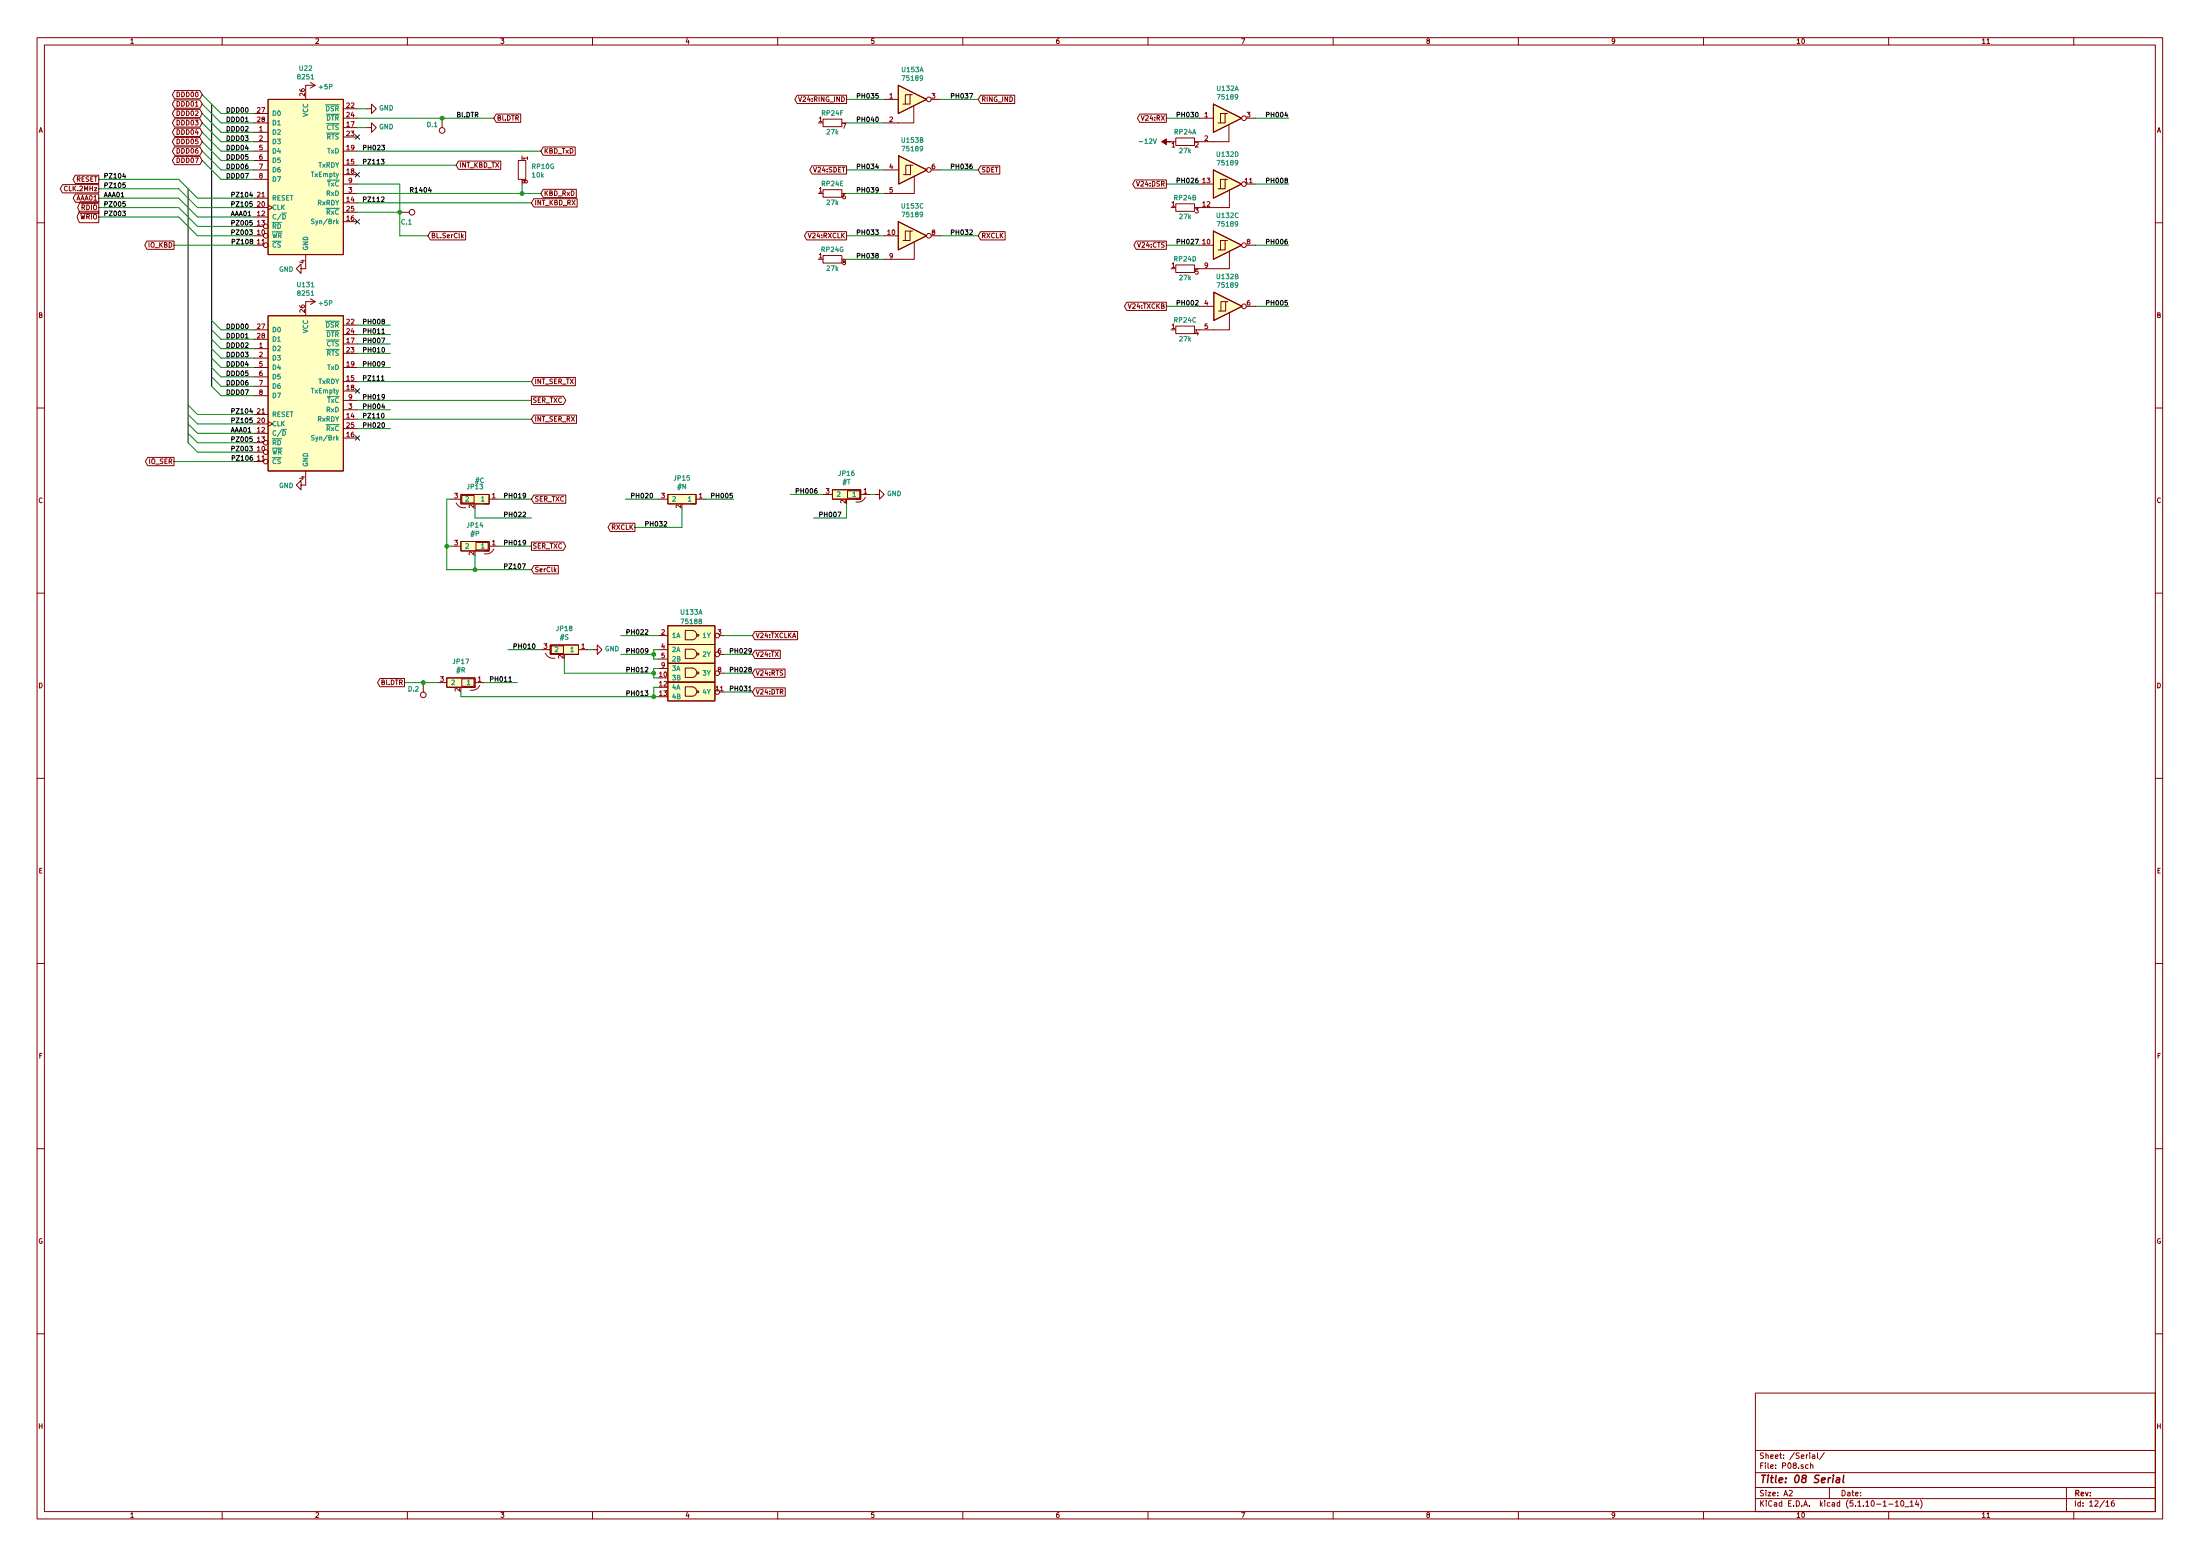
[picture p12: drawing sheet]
<svg xmlns="http://www.w3.org/2000/svg" width="594mm" height="420mm" viewBox="0 0 594 420" stroke-linecap="round" stroke-linejoin="round" font-family="sans-serif">
<g fill="none" stroke="#840000" stroke-width=".27">
<path d="M10 10.2h574v400h-574zM12 12.2h570v396h-570zM60 10.2v2M110 10.2v2M160 10.2v2M210 10.2v2M260 10.2v2M310 10.2v2M360 10.2v2M410 10.2v2M460 10.2v2M510 10.2v2"/>
<path d="M536.5 11.8h.8M560 10.2v2M47.2 39.7h6.8l.6 1.1-.6 1.1h-6.8l-.7-1.1zM47.2 37.2h6.8l.6 1.1-.6 1.1h-6.8l-.7-1.1zM47.2 34.6h6.8l.6 1.1-.6 1.1h-6.8l-.7-1.1zM47.2 32.1h6.8l.6 1.1-.6 1.1h-6.8l-.7-1.1zM47.2 29.5h6.8l.6 1.1-.6 1.2h-6.8l-.7-1.2zM47.2 27h6.8l.6 1.1-.6 1.1h-6.8l-.7-1.1zM47.2 24.5h6.8l.6 1.1-.6 1.1h-6.8l-.7-1.1zM68.6 35.7h3.8M68.6 38.3h3.8M68.6 30.6h3.8"/>
<path d="M68.6 33.2h3.8M72.4 26.8h20.3v41.9h-20.3zM83.8 22.3l1.3 .7M85.1 23h-2.6v3.8M85.1 23l-1.3 .8M92.7 34.5h3.8M92.7 29.4h3.8M92.7 37h3.8M92.7 31.9h3.8M99.1 34.5h1.2v-1.3l1.3 1.3-1.3 1.2v-1.2M99.1 29.4h1.2v-1.3l1.3 1.3-1.3 1.2v-1.2M119.4 31.9v2.6"/>
<path d="M134 30.8h6.6v2.2h-6.6l-.7-1.1zM146.7 39.7h8.6v2.2h-8.6l-.7-1.1zM215.3 25.7h13.3v2.3h-13.3l-.7-1.2zM222.2 32.2h5.1v2h-5.1zM238.8 33.2h3.8M238.8 26.8h3.8M242.6 23l7.6 3.8-7.6 3.8zM245.7 25.6h-1.2v2.5M246.4 25.6h-.7v2.5h-1.9M246.8 28.5v4.7h-4.4M251.5 26.8h2.5M264.8 25.7h9.2v2.3h-9.2l-.6-1.2z"/>
<path d="M307.8 30.8h7.2v2.2h-7.2l-.7-1.1zM317.5 37.3h5.1v2h-5.1zM323.8 38.3h3.9M323.8 31.9h3.9M327.7 28.1l7.6 3.8-7.6 3.8zM330.8 30.6h-1.2v2.6M331.5 30.6h-.7v2.6h-1.9M331.9 33.6v4.7h-4.4M336.5 31.9h2.6M16.9 49.9h9.8v2.2h-9.8l-.6-1.1zM20.3 47.3h6.4v2.2h-6.4l-.6-1.1zM20.4 52.4h6.3v2.2h-6.3l-.6-1.1z"/>
<path d="M21.4 57h5.3v3.1h-5.3l-.6-1.5zM21.6 54.5h5.1v3.1h-5.1l-.6-1.6zM47.2 42.2h6.8l.6 1.1-.6 1.2h-6.8l-.7-1.2zM68.6 56h3.8M68.6 58.6h3.8M68.6 40.8h3.8M68.6 53.5h3.8M68.6 43.3h3.8M68.6 45.9h3.8M68.6 48.4h3.8M72.4 55.4l1.3 .6-1.3 .7M92.7 49.7h3.8"/>
<path d="M92.7 54.8h3.8M92.7 44.6h3.8M92.7 59.9h3.8M92.7 47.2h3.8M92.7 40.8h3.8M92.7 57.3h3.8M92.7 52.2h3.8M107.9 57.3h2.6M123.8 43.5h11.4v2.2h-11.4l-.6-1.1zM140 43.3h2v5.1h-2zM144.1 53.7h11.8v2.2h-11.8l-.6-1.1zM146.7 51.1h8.9v2.3h-8.9l-.7-1.2z"/>
<path d="M219.3 44.8h9.3v2.2h-9.3l-.6-1.1zM222.2 51.2h5.1v2.1h-5.1zM238.8 45.9h3.8M242.6 59.9l7.6 3.8-7.6 3.8zM242.7 42.1l7.6 3.8-7.6 3.8zM245.9 44.6h-1.3v2.6M246.5 44.6h-.6v2.6h-1.9M246.9 47.5v4.7h-8.1M251.5 45.9h2.5M264.8 44.8h5.2v2.2h-5.2l-.6-1.1zM306.5 48.6h8.5v2.2h-8.5l-.6-1.1zM317.5 55h5.1v2.1h-5.1z"/>
<path d="M323.8 49.7h3.9M327.7 45.9l7.6 3.8-7.6 3.8zM330.8 48.4h-1.2v2.6M331.5 48.4h-.7v2.6h-1.9M332 51.4v4.6h-8.2M336.5 49.7h2.6M10 60.2h2M39.7 65.1h7.3v2.2h-7.3l-.6-1.1zM68.6 63.7h2.5M68.6 66.2h2.5M68.6 61.1h2.5M82.5 68.7v3.9h-1.2v1.2l-1.3-1.2 1.3-1.3v1.3"/>
<path d="M116.2 62.6h9.5v2.2h-9.5l-.6-1.1zM124.8 63.7l.3 .5M125.1 63.4l-.5 .5M217.9 62.6h10.7v2.2h-10.7l-.7-1.1zM222.2 69h5.1v2h-5.1zM238.8 63.7h3.8M245.7 62.4h-1.2v2.5M246.4 62.4h-.7v2.5h-1.9M246.9 65.3v4.7h-8.1M251.5 63.7h2.5M264.8 62.6h6.6v2.2h-6.6l-.6-1.1zM306.8 65.1h8.2v2.2h-8.2l-.6-1.1z"/>
<path d="M317.5 71.5h5.1v2.1h-5.1zM323.8 66.2h3.9M327.7 62.4l7.6 3.8-7.6 3.8zM327.8 78.9l7.6 3.8-7.6 3.8zM330.8 64.9h-1.2v2.6M331.5 64.9h-.7v2.6h-1.9M332 67.9v4.7h-8.2M336.5 66.2h2.6M582 60.2h2M68.6 94.1h3.8M68.6 99.2h3.8M68.6 96.7h3.8"/>
<path d="M68.6 89.1h3.8M68.6 91.6h3.8M72.4 85.3h20.3v41.9h-20.3zM83.8 80.7l1.3 .7M85.1 81.4h-2.6v3.9M85.1 81.4l-1.3 .8M92.7 92.9h3.8M92.7 99.2h3.8M92.7 87.8h3.8M92.7 95.4h3.8M92.7 90.3h3.8M304.3 81.6h10.7v2.2h-10.7l-.7-1.1z"/>
<path d="M317.5 88.1h5.1v2h-5.1zM323.8 82.7h3.9M331 81.4h-1.3v2.6M331.6 81.4h-.6v2.6h-1.9M332 84.4v4.7h-8.2M336.5 82.7h2.6M10 110.2h2M68.6 117h3.8M68.6 119.5h2.5M68.6 114.5h3.8M68.6 111.9h3.8M68.6 101.8h3.8"/>
<path d="M68.6 104.3h3.8M68.6 106.8h3.8M72.4 113.8l1.3 .7-1.3 .6M92.7 113.2h3.8M92.7 103h3.8M92.7 118.3h3.8M92.7 105.6h3.8M92.7 115.7h3.8M92.7 110.7h3.8M92.7 108.1h3.8M143.5 107h8.6l.7 1.1-.7 1.1h-8.6zM144.1 101.9h11.3v2.3h-11.3l-.6-1.2z"/>
<path d="M144.1 112.1h11.6v2.2h-11.6l-.6-1.1zM582 110.2h2M39.9 123.5h7.1v2.2h-7.1l-.7-1.1zM68.6 122.1h2.5M68.6 124.6h2.5M82.5 127.2v3.8h-1.2v1.2l-1.3-1.2 1.3-1.3v1.3M121.9 134.8h2.6M123.2 135.8a2.23 2.23 0 0 0 2.5 1.3M124.5 133.5h7.6v2.6h-7.6zM124.7 133.8h3.3v2h-3.3zM130.8 136.1h1.3zM132.1 134.8h2.5"/>
<path d="M144.1 133.7h8.7v2.2h-8.7l-.6-1.1zM177.8 134.8h2.5M180.3 133.5h7.7v2.6h-7.7zM186.7 136.1h1.3zM188 134.8h2.5M222.2 133.5h2.6M224.8 132.2h7.6v2.6h-7.6zM228.9 132.5h3.3v2h-3.3zM231.1 134.8h1.3zM232.4 133.5h2.5M233.7 134.3a2.23 2.23 0 0 1-2.6 1.3M236.2 133.5h1.3v-1.3l1.3 1.3-1.3 1.3v-1.3"/>
<path d="M121.9 147.5h2.6M124.5 146.2h7.6v2.6h-7.6zM128.5 146.5h3.3v2h-3.3zM130.8 148.8h1.3zM132.1 147.5h2.5M133.3 148.3a2.23 2.23 0 0 1-2.5 1.2M143.5 146.4h8.6l.7 1.1-.7 1.1h-8.6zM144.1 152.7h6.7v2.3h-6.7l-.6-1.2zM164.8 141.3h6.6v2.2h-6.6l-.6-1.1zM10 160.2h2M146 175.4h2.6M147.3 176.4a2.23 2.23 0 0 0 2.6 1.3"/>
<path d="M148.6 174.2h7.6v2.5h-7.6zM148.8 174.4h3.3v2h-3.3zM154.9 176.7h1.3zM156.2 175.4h2.5M160 175.4h1.3v-1.2l1.3 1.2-1.3 1.3v-1.3M177.8 175.4h2.5M177.8 171.6h2.5M177.8 178h2.5M180.3 179.1h12.7v5.1h-12.7zM180.3 174h12.7v5.1h-12.7zM180.3 169h12.7v5h-12.7zM185.1 175.3h1.8a1.27 1.27 0 0 1 1.2 1.3 1.27 1.27 0 0 1-1.2 1.2h-1.8z"/>
<path d="M185.1 170.2h1.8a1.27 1.27 0 0 1 1.2 1.3 1.27 1.27 0 0 1-1.2 1.3h-1.8zM194.3 171.6h1.3M194.3 176.7h1.3M203.8 175.6h6.9v2.2h-6.9l-.6-1.1zM203.8 170.5h11.6v2.2h-11.6l-.6-1.1zM582 160.2h2M102.6 183.2h6.6v2.2h-6.6l-.6-1.1zM114.3 184.3v2.6M118.1 184.3h2.5M120.6 183h7.7v2.6h-7.7zM124.7 183.3h3.3v2h-3.3zM127 185.6h1.3z"/>
<path d="M128.3 184.3h2.5M129.5 185.1a2.23 2.23 0 0 1-2.5 1.3M177.8 180.5h2.5M180.3 184.2h12.7v5.1h-12.7zM185.1 185.5h1.8a1.27 1.27 0 0 1 1.2 1.2 1.27 1.27 0 0 1-1.2 1.3h-1.8zM185.1 180.4h1.8a1.27 1.27 0 0 1 1.2 1.3 1.27 1.27 0 0 1-1.2 1.2h-1.8zM194.3 181.8h1.3M203.8 180.7h8.2v2.2h-8.2l-.6-1.1zM203.8 185.7h8.2v2.3h-8.2l-.6-1.1zM10 210.2h2M582 210.2h2M10 260.2h2"/>
<path d="M582 260.2h2M10 310.2h2M582 310.2h2M10 360.2h2M474 376.2h108v32h-108zM582 360.2h2M474 397.7h108M474 391.7h108M488.3 395.6l-.5-.1-.2 .3v.6h.7M488.9 395.6h.6l.1 .9M488.9 395v1.5M489.4 392.9h.6l.1 .9"/>
<path d="M490.1 393.2l-.8 .3 .3 .3 .5-.1M490.8 392.3v1.3l.2 .2M492.6 392.2l-1.3 2M60 408.2v2M110 408.2v2M160 408.2v2M210 408.2v2M260 408.2v2M310 408.2v2M360 408.2v2M410 408.2v2M460 408.2v2"/>
<path d="M474 404.7h108M474 401.7h108M483.1 402.6l.6-.2 .3 .5-.9 1h.9M494 401.7v3M510 408.2v2M510 406.2h1.2M511.8 405.7l.4-.5v1.5M511.8 406.7h.9M513.4 405.4l.2-.2a.81 .81 0 0 1 .5 .8 .81 .81 0 0 1-.5 .7l-.3-.5zM514.4 406.9h1.1M515.8 405.7l.5-.5v1.5M515.8 406.7h.9"/>
<path d="M517.6 405.1l-.4 1.1h1M518 405.7v1M518.6 405a1.71 1.71 0 0 1 0 2.3M536.5 409.7h.8M558 401.7v6.5M560 408.2v2M568.7 405.7l.4-.5v1.5M568.7 406.7h.8M570.8 405.2l-.4 .1-.2 .3-.1 .8 .3 .3 .5-.1-.1-.7-.4-.1-.3 .3"/>
<circle cx="119.4" cy="35.2" r=".76"/>
<circle cx="250.8" cy="26.8" r=".63"/>
<circle cx="335.9" cy="31.9" r=".63"/>
<circle cx="111.3" cy="57.3" r=".76"/>
<circle cx="250.8" cy="45.9" r=".63"/>
<circle cx="335.9" cy="49.7" r=".63"/>
<circle cx="71.8" cy="61.1" r=".63"/>
<circle cx="71.8" cy="63.7" r=".63"/>
<circle cx="71.8" cy="66.2" r=".63"/>
<circle cx="250.8" cy="63.7" r=".63"/>
<circle cx="335.9" cy="66.2" r=".63"/>
<circle cx="335.9" cy="82.7" r=".63"/>
<circle cx="71.8" cy="119.5" r=".63"/>
<circle cx="71.8" cy="122.1" r=".63"/>
<circle cx="71.8" cy="124.6" r=".63"/>
<circle cx="188.5" cy="176.6" r=".25"/>
<circle cx="188.5" cy="171.5" r=".25"/>
<circle cx="193.7" cy="171.6" r=".63"/>
<circle cx="193.7" cy="176.7" r=".63"/>
<circle cx="114.3" cy="187.6" r=".76"/>
<circle cx="188.5" cy="186.8" r=".25"/>
<circle cx="188.5" cy="181.7" r=".25"/>
<circle cx="193.7" cy="181.8" r=".63"/>
<circle cx="193.7" cy="186.9" r=".63"/>
</g>
<path d="M495.1 398.3v.2M496 399.1h.7v1.2M496.8 399.5l-.9 .2-.1 .4 .2 .2 .7-.1M497.9 398.3l-.2 1.8 .2 .2" fill="none" stroke="#840000" stroke-width=".41"/>
<g fill="#ffffc2" stroke="#ffffc2" stroke-width=".27">
<path d="M327.7 45.9l7.6 3.8-7.6 3.8z"/>
<path d="M72.4 85.3h20.3v41.9h-20.3z"/>
<path d="M72.4 26.8h20.3v41.9h-20.3z"/>
<path d="M327.8 78.9l7.6 3.8-7.6 3.8z"/>
<path d="M327.7 62.4l7.6 3.8-7.6 3.8z"/>
<path d="M327.7 28.1l7.6 3.8-7.6 3.8z"/>
<path d="M148.6 174.2h7.6v2.5h-7.6z"/>
<path d="M120.6 183h7.7v2.6h-7.7z"/>
<path d="M242.6 59.9l7.6 3.8-7.6 3.8z"/>
<path d="M180.3 184.2h12.7v5.1h-12.7z"/>
<path d="M180.3 179.1h12.7v5.1h-12.7z"/>
<path d="M180.3 174h12.7v5.1h-12.7z"/>
<path d="M180.3 169h12.7v5h-12.7z"/>
<path d="M180.3 133.5h7.7v2.6h-7.7z"/>
<path d="M224.8 132.2h7.6v2.6h-7.6z"/>
<path d="M124.5 146.2h7.6v2.6h-7.6z"/>
<path d="M124.5 133.5h7.6v2.6h-7.6z"/>
<path d="M242.7 42.1l7.6 3.8-7.6 3.8z"/>
<path d="M242.6 23l7.6 3.8-7.6 3.8z"/>
</g>
<path d="M76.1 57.5h1.2M76.4 57.9a.64 .64 0 0 1 .7 .6 .64 .64 0 0 1-.7 .6zM84.8 59.2l-.6 .1a.51 .51 0 0 0 .6 .6l-.1 .5h-.6M76.1 115.9h1.2M76.4 116.3a.64 .64 0 0 1 .7 .6 .64 .64 0 0 1-.7 .7zM84.8 117.6l-.6 .1a.51 .51 0 0 0 .6 .7l-.1 .4h-.6" fill="none" stroke="#008484" stroke-width=".27"/>
<path d="M313.7 38.3l1.3-.8v.8h1.2h-1.2v.7z" fill="#840000" stroke="#840000" stroke-width=".27"/>
<path d="M57.1 28.1v76.2M50.8 51v68.5" fill="none" stroke="#000084" stroke-width=".3"/>
<g fill="none" stroke="#008400" stroke-width=".27">
<path d="M54.6 30.6l5.1 5.1h8.9M54.6 28.1l5.1 5.1h8.9M54.6 33.2l5.1 5.1h8.9M54.6 38.3l5.1 5h8.9M54.6 35.7l5.1 5.1h8.9M54.6 25.6l5.1 5h8.9M96.5 31.9h36.8M96.5 29.4h2.6M96.5 34.5h2.6M228.6 33.2h10.2M228.6 26.8h10.2M254 26.8h10.2"/>
<path d="M315 31.9h8.8M339.1 31.9h8.9M26.7 58.6h21.6l5 5.1h15.3M26.7 48.4h21.6l5 5.1h15.3M26.7 53.5h21.6l5 5.1h15.3M26.7 56h21.6l5 5.1h15.3M26.7 51h21.6l5 5h15.3M54.6 43.3l5.1 5.1h8.9M54.6 40.8l5.1 5.1h8.9M96.5 49.7h11.4v14h7.7M96.5 57.3h11.4M96.5 52.2h49.5"/>
<path d="M96.5 44.6h26.7M96.5 54.8h47M96.5 40.8h49.5M141 49.7v2.5M228.6 52.2h10.2M228.6 45.9h10.2M254 45.9h10.2M315 49.7h8.8M339.1 49.7h8.9M47 66.2h21.6M228.6 63.7h10.2M228.6 70h10.2"/>
<path d="M254 63.7h10.2M315 66.2h8.8M339.1 66.2h8.9M57.1 99.2l2.6 2.6h8.9M57.1 96.7l2.6 2.5h8.9M57.1 94.1l2.6 2.6h8.9M57.1 91.6l2.6 2.5h8.9M57.1 89.1l2.6 2.5h8.9M57.1 86.5l2.6 2.6h8.9M96.5 99.2h8.9M96.5 90.3h8.9M96.5 92.9h8.9"/>
<path d="M96.5 95.4h8.9M96.5 87.8h8.9M315 82.7h8.8M339.1 82.7h8.9M50.8 119.5l2.5 2.6h15.3M50.8 117l2.5 2.5h15.3M50.8 114.5l2.5 2.5h15.3M50.8 111.9l2.5 2.6h15.3M50.8 109.4l2.5 2.5h15.3M57.1 104.3l2.6 2.5h8.9M57.1 101.8l2.6 2.5h8.9M96.5 110.7h8.9"/>
<path d="M96.5 108.1h47M96.5 115.7h8.9M96.5 113.2h47M96.5 103h47M47 124.6h21.6M121.9 134.8h-1.3v19h22.9M128.3 137.3v2.6h15.2M134.6 134.8h8.9M168.9 134.8h8.9M184.1 137.3v5.1h-12.7M190.5 134.8h7.6M213.4 133.5h8.8"/>
<path d="M228.6 136.1v3.8h-8.9M234.9 133.5h1.3M120.6 147.5h1.3M128.3 150v3.8M134.6 147.5h8.9M137.2 175.4h8.8M152.4 178v3.8h24.1M158.7 175.4h1.3M167.6 171.6h10.2M167.6 176.7h8.9M177.8 175.4h-1.3v2.6h1.3M195.6 171.6h7.6"/>
<path d="M195.6 176.7h7.6M109.2 184.3h8.9M124.5 186.9v1.2h53.3M130.8 184.3h8.9M177.8 180.5h-1.3v2.5h1.3M177.8 185.6h-1.3v2.5M195.6 181.8h7.6M195.6 186.9h7.6"/>
</g>
<g fill="none" stroke="#000" stroke-width=".27">
<path d="M103 39.2h.8l-.4 .5 .4 .1v.6h-.8M236.6 31.7l.2-.1a.63 .63 0 0 1 .4 .7 .63 .63 0 0 1-.5 .5l-.2-.4zM237.1 25.2h-.6v.6h.6v.6h-.6M261.8 25.2h.9l-.6 1.3M322.9 30.4l.2-.1a.63 .63 0 0 1 .5 .7 .63 .63 0 0 1-.6 .5l-.2-.4zM347.3 30.3l-.3 .9h.8M33.1 57h.8l-.4 .5 .3 .1v.6l-.7-.1M33.5 46.8l-.4 .9h.8M33.8 47.3v.8M33.8 49.4h-.6l-.1 .6 .7-.1v.6h-.7M33.8 54.4h-.6l-.1 .7 .7-.1v.6h-.7M67.7 51.9l-.3 .8h.8"/>
<path d="M68 52.3v.9M68.1 59.5h-.6l-.1 .6h.6l.1 .6h-.7M68.1 54.4h-.6l-.1 .7 .6-.1 .1 .6h-.7M102.9 43h.8l-.4 .5 .4 .1v.6h-.8M103 53.3l.5-.1 .2 .3-.8 .9h.8M116 50.6l-.3 .9h.8M116.3 51.1v.8M236.8 44.2l-.3 .9h.8M237.2 51.2l-.2 .2h-.4l-.1-.6 .5-.2 .2 .3-.1 .7-.1 .3h-.4M262.5 44.3l-.6 .3v.7l.2 .3 .4-.2 .1-.4-.2-.2-.5 .2M323.4 48.1l-.5 .3-.1 .7 .3 .3 .4-.2v-.4l-.2-.2-.5 .2M347.2 48.7l-.2-.5 .4-.1 .2 .4-.6 .4 .2 .5 .5-.3-.3-.4"/>
<path d="M62.7 65.3l.6-.1v-.5l-.6-.1v1.3M67.4 62.1h.7l-.4 .5 .4 .1v.5h-.7M236.4 62.1h.8l-.4 .5 .3 .1v.5h-.7M236.7 69l-.2-.5 .5-.1 .1 .5-.6 .3 .2 .5 .5-.2-.2-.5M261.9 62.2l.5-.1 .2 .3-.8 .9h.8M322.8 64.6h.8l-.5 1.3M347.5 64.6l-.5 .3v.8l.2 .2 .4-.1 .1-.5-.3-.2-.4 .2M103 91.3h.9l-.5 1.2M103.1 89.1l.4-.4v1.3M103.1 90h.7M103.2 93.9l.2-.1a.63 .63 0 0 1 .5 .7 .63 .63 0 0 1-.6 .5l-.2-.4zM103.4 86.8l-.2-.5 .4-.1 .2 .4-.7 .4 .3 .5 .4-.3-.2-.4"/>
<path d="M103.8 98.2l-.2 .2h-.4v-.6l.4-.2 .2 .3v.7l-.2 .2-.4 .1M322.8 81.2l.5-.1 .2 .4-.7 .9h.7M347.6 81.1h-.6v.6h.6v.6h-.6M67.7 110.3l-.3 .9h.8M68 110.8v.8M68.1 117.9h-.6l-.1 .7 .6-.1 .1 .6h-.7M68.1 112.9h-.6l-.1 .6 .6-.1 .1 .6h-.7M103 101.8l.4-.4v1.3M103 102.7h.7M103.1 111.7l.2-.1a.63 .63 0 0 1 .4 .7 .63 .63 0 0 1-.5 .5l-.2-.4zM103.2 114.3l.2-.2a.63 .63 0 0 1 .5 .7 .63 .63 0 0 1-.6 .6l-.2-.5zM103.4 109l-.3 .9h.8"/>
<path d="M103.8 107.1l-.2 .2h-.4v-.7l.4-.1 .2 .3v.7l-.2 .2-.4 .1M62.7 123.7l.6-.1v-.4l-.6-.2v1.3M67.4 120.5h.7l-.4 .5 .4 .1-.1 .6-.6-.1M141.2 138.4l.5-.1 .2 .3-.8 .9h.8M141.9 133.7l-.2 .3-.4-.1v-.6l.4-.1 .2 .2v.8l-.2 .2-.4 .1M175.6 133.3l.2-.1a.63 .63 0 0 1 .5 .7 .63 .63 0 0 1-.6 .5l-.2-.4zM197.8 133.2h-.6l-.1 .6h.7v.5h-.7M220.5 131.9l-.5 .3v.8l.2 .2 .4-.1 .1-.4-.3-.3-.4 .3M226.2 138.3h.9l-.6 1.2M141 152.2h.9l-.6 1.3M141.9 146.4l-.2 .3-.4-.1v-.6l.4-.1 .2 .2v.8l-.2 .2-.4 .1M179.3 140.9l.5-.1 .2 .4-.8 .9h.8"/>
<path d="M143.9 174l.2-.2a.63 .63 0 0 1 .4 .7 .63 .63 0 0 1-.6 .5l-.1-.4zM174.2 170.1l.5-.1 .3 .4-.8 .9h.8M175 175.7l-.3 .2-.4-.1v-.6l.4-.1 .3 .3-.1 .7-.2 .2-.4 .1M202.9 175.7l-.2 .2-.4-.1-.1-.6 .5-.1 .2 .3-.1 .7-.1 .2-.4 .1M137.4 183.1l.4-.4v1.3M137.4 184h.7M174.2 186.5h.8l-.5 .5 .4 .1v.6h-.7M174.2 180.3l.5-.1 .3 .3-.8 .9h.8M202.2 185.6l.3-.3v1.2M202.2 186.5h.7M202.4 180.7l-.2-.4 .5-.1 .1 .4-.6 .4 .2 .4 .5-.2-.2-.5"/>
</g>
<g fill="#008400" stroke="#008400" stroke-width=".27">
<circle cx="141" cy="52.2" r=".51"/>
<circle cx="107.9" cy="57.3" r=".51"/>
<circle cx="119.4" cy="31.9" r=".51"/>
<circle cx="176.5" cy="176.7" r=".51"/>
<circle cx="176.5" cy="181.8" r=".51"/>
<circle cx="120.6" cy="147.5" r=".51"/>
<circle cx="128.3" cy="153.8" r=".51"/>
<circle cx="176.5" cy="188.1" r=".51"/>
<circle cx="114.3" cy="184.3" r=".51"/>
</g>
<path d="M95.9 36.4l1.2 1.2M97.1 36.4l-1.2 1.2M95.9 59.2l1.2 1.3M95.9 46.5l1.2 1.3M97.1 59.2l-1.2 1.3M97.1 46.5l-1.2 1.3M95.9 117.7l1.2 1.2M95.9 105l1.2 1.2M97.1 117.7l-1.2 1.2M97.1 105l-1.2 1.2" fill="none" stroke="#000084" stroke-width=".27"/>
<text font-size="2.8" fill="#840000" x="475" y="400.4">Title: 08 Serial</text>
<g font-size="2.1" fill="#840000">
<text x="475" y="393.9">Sheet: /Serial/</text>
<text x="475" y="396.6">File: P08.sch</text>
<text x="475" y="406.8">KiCad E.D.A. kicad (5.1.10-1-10_14)</text>
<text x="475" y="404">Size: A2</text>
<text x="497" y="404">Date:</text>
<text x="560" y="404">Rev:</text>
<text x="560" y="406.8">Id: 12/16</text>
</g>
<g font-size="1.8" fill="#840000">
<text x="35" y="11.8">1</text>
<text x="85" y="11.8">2</text>
<text x="135" y="11.8">3</text>
<text x="185" y="11.8">4</text>
<text x="235" y="11.8">5</text>
<text x="285" y="11.8">6</text>
<text x="335" y="11.8">7</text>
<text x="385" y="11.8">8</text>
<text x="435" y="11.8">9</text>
<text x="485" y="11.8">10</text>
<text x="535" y="11.8">11</text>
<text x="48" y="28.7">DDD01</text>
<text x="48" y="26.2">DDD00</text>
<text x="82.3" y="25.9" transform="rotate(-90 82.3 25.9)">26</text>
<text x="93.6" y="29.1">22</text>
<text x="216.2" y="27.5">V24:RING_IND</text>
<text x="240.2" y="26.6">1</text>
<text x="251.6" y="26.6">3</text>
<text x="264.9" y="27.5">RING_IND</text>
<text x="10.4" y="35.8">A</text>
<text x="48" y="33.8">DDD03</text>
<text x="48" y="31.3">DDD02</text>
<text x="69.5" y="30.4">27</text>
<text x="69.5" y="32.9">28</text>
<text x="70" y="35.5">1</text>
<text x="93.6" y="34.2">17</text>
<text x="93.6" y="31.7">24</text>
<text x="134.1" y="32.6">Bl.DTR</text>
<text x="221.1" y="32.9">1</text>
<text x="227.5" y="34.7">7</text>
<text x="240.2" y="32.9">2</text>
<text x="308.5" y="32.6">V24:RX</text>
<text x="325.3" y="31.7">1</text>
<text x="336.7" y="31.7">3</text>
<text x="582.4" y="35.8">A</text>
<text x="48" y="41.4">DDD06</text>
<text x="48" y="38.9">DDD05</text>
<text x="48" y="36.4">DDD04</text>
<text x="70" y="38">2</text>
<text x="70" y="40.6">5</text>
<text x="93.6" y="40.6">19</text>
<text x="93.6" y="36.7">23</text>
<text x="146.8" y="41.4">KBD_TxD</text>
<text x="316.4" y="39.8">1</text>
<text x="322.7" y="39.8">2</text>
<text x="325.3" y="38">2</text>
<text x="48" y="44">DDD07</text>
<text x="70" y="43.1">6</text>
<text x="70" y="45.6">7</text>
<text x="93.6" y="44.4">15</text>
<text x="93.6" y="46.9">18</text>
<text x="124" y="45.3">INT_KBD_TX</text>
<text x="142.5" y="43.2" transform="rotate(-90 142.5 43.2)">1</text>
<text x="219.9" y="46.5">V24:SDET</text>
<text x="240.2" y="45.6">4</text>
<text x="251.6" y="45.6">6</text>
<text x="264.9" y="46.5">SDET</text>
<text x="17.7" y="51.6">CLK.2MHz</text>
<text x="20.5" y="49.1">RESET</text>
<text x="69.5" y="53.3">21</text>
<text x="70" y="48.2">8</text>
<text x="94.1" y="52">3</text>
<text x="94.1" y="49.4">9</text>
<text x="142.5" y="49.5" transform="rotate(-90 142.5 49.5)">8</text>
<text x="146.8" y="52.9">KBD_RxD</text>
<text x="221.1" y="52">1</text>
<text x="227.5" y="53.8">6</text>
<text x="240.2" y="52">5</text>
<text x="307.2" y="50.3">V24:DSR</text>
<text x="324.8" y="49.4">13</text>
<text x="336.2" y="49.4">11</text>
<text x="20.6" y="54.1">AAA01</text>
<text x="21.6" y="59.2">WRIO</text>
<text x="22" y="56.7">RDIO</text>
<text x="69.5" y="58.3">12</text>
<text x="69.5" y="55.8">20</text>
<text x="93.6" y="54.5">14</text>
<text x="93.6" y="59.6">16</text>
<text x="93.6" y="57.1">25</text>
<text x="144.3" y="55.4">INT_KBD_RX</text>
<text x="316.4" y="55.8">1</text>
<text x="322.7" y="57.6">3</text>
<text x="324.8" y="55.8">12</text>
<text x="69.5" y="63.4">10</text>
<text x="69.5" y="66">11</text>
<text x="69.5" y="60.9">13</text>
<text x="116.4" y="64.3">BL.SerClk</text>
<text x="218.5" y="64.3">V24:RXCLK</text>
<text x="239.7" y="63.4">10</text>
<text x="251.6" y="63.4">8</text>
<text x="264.9" y="64.3">RXCLK</text>
<text x="324.8" y="66">10</text>
<text x="336.7" y="66">8</text>
<text x="40.1" y="66.8">IO_KBD</text>
<text x="82.3" y="71.1" transform="rotate(-90 82.3 71.1)">4</text>
<text x="221.1" y="69.7">1</text>
<text x="227.5" y="71.5">8</text>
<text x="240.2" y="69.8">9</text>
<text x="307.4" y="66.8">V24:CTS</text>
<text x="316.4" y="72.3">1</text>
<text x="322.7" y="74.1">5</text>
<text x="325.3" y="72.3">9</text>
<text x="304.9" y="83.4">V24:TXCKB</text>
<text x="325.3" y="82.5">4</text>
<text x="336.7" y="82.5">6</text>
<text x="10.4" y="85.8">B</text>
<text x="69.5" y="88.8">27</text>
<text x="82.3" y="84.3" transform="rotate(-90 82.3 84.3)">26</text>
<text x="93.6" y="87.5">22</text>
<text x="316.4" y="88.8">1</text>
<text x="325.3" y="88.8">5</text>
<text x="582.4" y="85.8">B</text>
<text x="69.5" y="91.4">28</text>
<text x="70" y="93.9">1</text>
<text x="93.6" y="92.6">17</text>
<text x="93.6" y="95.2">23</text>
<text x="93.6" y="90.1">24</text>
<text x="322.7" y="90.6">4</text>
<text x="70" y="96.4">2</text>
<text x="70" y="99">5</text>
<text x="70" y="101.5">6</text>
<text x="93.6" y="99">19</text>
<text x="70" y="104.1">7</text>
<text x="70" y="106.6">8</text>
<text x="93.6" y="102.8">15</text>
<text x="93.6" y="105.3">18</text>
<text x="94.1" y="107.9">9</text>
<text x="144.3" y="103.7">INT_SER_TX</text>
<text x="69.5" y="111.7">21</text>
<text x="93.6" y="112.9">14</text>
<text x="94.1" y="110.4">3</text>
<text x="143.8" y="108.8">SER_TXC</text>
<text x="144.3" y="113.8">INT_SER_RX</text>
<text x="69.5" y="116.8">12</text>
<text x="69.5" y="119.3">13</text>
<text x="69.5" y="114.2">20</text>
<text x="93.6" y="118">16</text>
<text x="93.6" y="115.5">25</text>
<text x="40.3" y="125.3">IO_SER</text>
<text x="69.5" y="121.8">10</text>
<text x="69.5" y="124.4">11</text>
<text x="82.3" y="129.6" transform="rotate(-90 82.3 129.6)">4</text>
<text x="10.4" y="135.8">C</text>
<text x="122.7" y="134.5">3</text>
<text x="128" y="137.2" transform="rotate(-90 128 137.2)">2</text>
<text x="132.9" y="134.5">1</text>
<text x="144.3" y="135.4">SER_TXC</text>
<text x="178.6" y="134.5">3</text>
<text x="183.9" y="137.2" transform="rotate(-90 183.9 137.2)">2</text>
<text x="188.7" y="134.5">1</text>
<text x="223" y="133.3">3</text>
<text x="228.3" y="135.9" transform="rotate(-90 228.3 135.9)">2</text>
<text x="233.2" y="133.3">1</text>
<text x="582.4" y="135.8">C</text>
<text x="165.1" y="143">RXCLK</text>
<text x="122.7" y="147.2">3</text>
<text x="128" y="149.9" transform="rotate(-90 128 149.9)">2</text>
<text x="132.9" y="147.2">1</text>
<text x="143.8" y="148.1">SER_TXC</text>
<text x="144.3" y="154.5">SerClk</text>
<text x="178.6" y="171.4">2</text>
<text x="193.8" y="171.4">3</text>
<text x="204" y="172.3">V24:TXCLKA</text>
<text x="146.8" y="175.2">3</text>
<text x="152.1" y="177.8" transform="rotate(-90 152.1 177.8)">2</text>
<text x="157" y="175.2">1</text>
<text x="178.6" y="175.2">4</text>
<text x="178.6" y="177.7">5</text>
<text x="193.8" y="176.4">6</text>
<text x="204" y="177.3">V24:TX</text>
<text x="10.4" y="185.8">D</text>
<text x="103.1" y="185">Bl.DTR</text>
<text x="118.9" y="184.1">3</text>
<text x="129.1" y="184.1">1</text>
<text x="178.1" y="182.8">10</text>
<text x="178.1" y="185.3">12</text>
<text x="178.6" y="180.3">9</text>
<text x="193.8" y="181.5">8</text>
<text x="204" y="182.4">V24:RTS</text>
<text x="582.4" y="185.8">D</text>
<text x="124.2" y="186.7" transform="rotate(-90 124.2 186.7)">2</text>
<text x="178.1" y="187.9">13</text>
<text x="193.3" y="186.6">11</text>
<text x="204" y="187.5">V24:DTR</text>
<text x="10.4" y="235.8">E</text>
<text x="582.4" y="235.8">E</text>
<text x="10.5" y="285.8">F</text>
<text x="582.5" y="285.8">F</text>
<text x="10.3" y="335.8">G</text>
<text x="582.3" y="335.8">G</text>
<text x="10.4" y="385.8">H</text>
<text x="582.4" y="385.8">H</text>
<text x="35" y="409.8">1</text>
<text x="85" y="409.8">2</text>
<text x="135" y="409.8">3</text>
<text x="185" y="409.8">4</text>
<text x="235" y="409.8">5</text>
<text x="285" y="409.8">6</text>
<text x="335" y="409.8">7</text>
<text x="385" y="409.8">8</text>
<text x="435" y="409.8">9</text>
<text x="485" y="409.8">10</text>
<text x="535" y="409.8">11</text>
</g>
<g font-size="1.8" fill="#008484">
<text x="80.6" y="21.4">8251</text>
<text x="80.9" y="19.1">U22</text>
<text x="243.6" y="19.5">U153A</text>
<text x="243.9" y="21.8">75189</text>
<text x="86.3" y="24.1">+5P</text>
<text x="102.4" y="29.8">GND</text>
<text x="328.7" y="24.6">U132A</text>
<text x="329" y="26.9">75189</text>
<text x="73.4" y="31.3">D0</text>
<text x="73.4" y="33.8">D1</text>
<text x="83.2" y="31.6" transform="rotate(-90 83.2 31.6)">VCC</text>
<text x="88" y="30">DSR</text>
<text x="88.1" y="32.6">DTR</text>
<text x="88.2" y="35.1">CTS</text>
<text x="102.4" y="34.9">GND</text>
<text x="115.4" y="34.3">D.1</text>
<text x="222" y="31.2">RP24F</text>
<text x="73.4" y="36.4">D2</text>
<text x="73.4" y="38.9">D3</text>
<text x="73.4" y="41.4">D4</text>
<text x="88.2" y="37.6">RTS</text>
<text x="88.3" y="41.4">TxD</text>
<text x="223.3" y="36.3">27k</text>
<text x="243.6" y="38.5">U153B</text>
<text x="243.9" y="40.8">75189</text>
<text x="308" y="38.8">-12V</text>
<text x="317.2" y="36.3">RP24A</text>
<text x="318.6" y="41.4">27k</text>
<text x="73.4" y="44">D5</text>
<text x="73.4" y="46.5">D6</text>
<text x="84.2" y="47.8">TxEmpty</text>
<text x="85.9" y="45.3">TxRDY</text>
<text x="143.7" y="45.6">RP10G</text>
<text x="143.8" y="47.9">10k</text>
<text x="328.7" y="42.3">U132D</text>
<text x="329" y="44.6">75189</text>
<text x="73.4" y="49.1">D7</text>
<text x="88.2" y="52.9">RxD</text>
<text x="88.3" y="50.3">TxC</text>
<text x="222" y="50.3">RP24E</text>
<text x="73.4" y="59.2">C/D</text>
<text x="73.4" y="56.7">CLK</text>
<text x="73.4" y="54.1">RESET</text>
<text x="85.7" y="55.4">RxRDY</text>
<text x="88.2" y="58">RxC</text>
<text x="223.3" y="55.3">27k</text>
<text x="243.6" y="56.3">U153C</text>
<text x="243.9" y="58.6">75189</text>
<text x="317.2" y="54.1">RP24B</text>
<text x="318.6" y="59.1">27k</text>
<text x="328.7" y="58.8">U132C</text>
<text x="73.4" y="64.3">WR</text>
<text x="73.4" y="61.8">RD</text>
<text x="85" y="60.5">Syn/Brk</text>
<text x="108.4" y="60.6">C.1</text>
<text x="329" y="61.2">75189</text>
<text x="73.4" y="66.8">CS</text>
<text x="83.2" y="67.7" transform="rotate(-90 83.2 67.7)">GND</text>
<text x="221.9" y="68">RP24G</text>
<text x="317.2" y="70.6">RP24D</text>
<text x="75.3" y="73.4">GND</text>
<text x="80.4" y="77.5">U131</text>
<text x="223.3" y="73.1">27k</text>
<text x="318.6" y="75.7">27k</text>
<text x="328.7" y="75.4">U132B</text>
<text x="329" y="77.7">75189</text>
<text x="80.6" y="79.8">8251</text>
<text x="86.3" y="82.5">+5P</text>
<text x="73.4" y="89.7">D0</text>
<text x="88" y="88.4">DSR</text>
<text x="317.2" y="87.1">RP24C</text>
<text x="73.4" y="94.8">D2</text>
<text x="73.4" y="92.2">D1</text>
<text x="83.2" y="90" transform="rotate(-90 83.2 90)">VCC</text>
<text x="88.1" y="91">DTR</text>
<text x="88.2" y="93.5">CTS</text>
<text x="318.6" y="92.2">27k</text>
<text x="73.4" y="97.3">D3</text>
<text x="73.4" y="99.9">D4</text>
<text x="88.2" y="96.1">RTS</text>
<text x="88.3" y="99.9">TxD</text>
<text x="73.4" y="102.4">D5</text>
<text x="73.4" y="104.9">D6</text>
<text x="73.4" y="107.5">D7</text>
<text x="84.2" y="106.2">TxEmpty</text>
<text x="85.9" y="103.7">TxRDY</text>
<text x="73.4" y="112.6">RESET</text>
<text x="85.7" y="113.8">RxRDY</text>
<text x="88.2" y="111.3">RxD</text>
<text x="88.3" y="108.8">TxC</text>
<text x="73.4" y="117.6">C/D</text>
<text x="73.4" y="115.1">CLK</text>
<text x="85" y="118.9">Syn/Brk</text>
<text x="88.2" y="116.4">RxC</text>
<text x="73.4" y="122.7">WR</text>
<text x="73.4" y="125.3">CS</text>
<text x="73.4" y="120.2">RD</text>
<text x="75.3" y="131.8">GND</text>
<text x="83.2" y="126.2" transform="rotate(-90 83.2 126.2)">GND</text>
<text x="128.4" y="130.4">#C</text>
<text x="182.1" y="129.8">JP15</text>
<text x="226.5" y="128.5">JP16</text>
<text x="227.6" y="130.8">#T</text>
<text x="125.5" y="135.4">2</text>
<text x="126.2" y="132.1">JP13</text>
<text x="130.1" y="135.4">1</text>
<text x="181.4" y="135.4">2</text>
<text x="183" y="132.1">#N</text>
<text x="186" y="135.4">1</text>
<text x="225.8" y="134.2">2</text>
<text x="230.4" y="134.2">1</text>
<text x="239.5" y="134">GND</text>
<text x="126.2" y="142.5">JP14</text>
<text x="125.5" y="148.1">2</text>
<text x="127.2" y="144.8">#P</text>
<text x="130.1" y="148.1">1</text>
<text x="183.9" y="166">U133A</text>
<text x="150.3" y="170.4">JP18</text>
<text x="151.3" y="172.7">#S</text>
<text x="181.4" y="172.3">1A</text>
<text x="184.2" y="168.5">75188</text>
<text x="189.9" y="172.3">1Y</text>
<text x="122.4" y="179.3">JP17</text>
<text x="149.6" y="176.1">2</text>
<text x="154.2" y="176.1">1</text>
<text x="163.3" y="175.9">GND</text>
<text x="181.4" y="176.1">2A</text>
<text x="181.4" y="178.6">2B</text>
<text x="189.9" y="177.3">2Y</text>
<text x="121.7" y="185">2</text>
<text x="123.3" y="181.6">#R</text>
<text x="126.3" y="185">1</text>
<text x="181.4" y="183.7">3B</text>
<text x="181.4" y="181.1">3A</text>
<text x="189.9" y="182.4">3Y</text>
<text x="110.3" y="186.7">D.2</text>
<text x="181.4" y="186.2">4A</text>
<text x="181.4" y="188.8">4B</text>
<text x="189.9" y="187.5">4Y</text>
</g>
<g font-size="1.8">
<text x="231.1" y="26.6">PH035</text>
<text x="256.5" y="26.6">PH037</text>
<text x="61" y="35.5">DDD02</text>
<text x="61" y="32.9">DDD01</text>
<text x="61" y="30.4">DDD00</text>
<text x="123.2" y="31.7">Bl.DTR</text>
<text x="231.1" y="32.9">PH040</text>
<text x="317.5" y="31.7">PH030</text>
<text x="341.6" y="31.7">PH004</text>
<text x="61" y="40.6">DDD04</text>
<text x="61" y="38">DDD03</text>
<text x="97.8" y="40.6">PH023</text>
<text x="61" y="45.6">DDD06</text>
<text x="61" y="43.1">DDD05</text>
<text x="97.8" y="44.4">PZ113</text>
<text x="231.1" y="45.6">PH034</text>
<text x="256.5" y="45.6">PH036</text>
<text x="27.9" y="50.7">PZ105</text>
<text x="27.9" y="48.2">PZ104</text>
<text x="27.9" y="53.3">AAA01</text>
<text x="61" y="48.2">DDD07</text>
<text x="62.2" y="53.3">PZ104</text>
<text x="110.5" y="52">R1404</text>
<text x="231.1" y="52">PH039</text>
<text x="317.5" y="49.4">PH026</text>
<text x="341.6" y="49.4">PH008</text>
<text x="27.9" y="55.8">PZ005</text>
<text x="27.9" y="58.3">PZ003</text>
<text x="62.2" y="55.8">PZ105</text>
<text x="62.2" y="58.3">AAA01</text>
<text x="97.8" y="54.5">PZ112</text>
<text x="62.2" y="60.9">PZ005</text>
<text x="62.2" y="63.4">PZ003</text>
<text x="63.4" y="66">PZ108</text>
<text x="231.1" y="63.4">PH033</text>
<text x="256.5" y="63.4">PH032</text>
<text x="317.5" y="66">PH027</text>
<text x="341.6" y="66">PH006</text>
<text x="231.1" y="69.8">PH038</text>
<text x="317.5" y="82.5">PH002</text>
<text x="341.6" y="82.5">PH005</text>
<text x="61" y="88.8">DDD00</text>
<text x="97.8" y="87.5">PH008</text>
<text x="61" y="93.9">DDD02</text>
<text x="61" y="91.4">DDD01</text>
<text x="97.8" y="90.1">PH011</text>
<text x="97.8" y="95.2">PH010</text>
<text x="97.8" y="92.6">PH007</text>
<text x="61" y="101.5">DDD05</text>
<text x="61" y="99">DDD04</text>
<text x="61" y="96.4">DDD03</text>
<text x="97.8" y="99">PH009</text>
<text x="61" y="106.6">DDD07</text>
<text x="61" y="104.1">DDD06</text>
<text x="97.8" y="107.9">PH019</text>
<text x="97.8" y="102.8">PZ111</text>
<text x="62.2" y="111.7">PZ104</text>
<text x="97.8" y="112.9">PZ110</text>
<text x="97.8" y="110.4">PH004</text>
<text x="62.2" y="119.3">PZ005</text>
<text x="62.2" y="116.8">AAA01</text>
<text x="62.2" y="114.2">PZ105</text>
<text x="97.8" y="115.5">PH020</text>
<text x="62.2" y="121.8">PZ003</text>
<text x="63.4" y="124.4">PZ106</text>
<text x="135.9" y="134.5">PH019</text>
<text x="170.2" y="134.5">PH020</text>
<text x="191.8" y="134.5">PH005</text>
<text x="214.6" y="133.3">PH006</text>
<text x="135.9" y="139.6">PH022</text>
<text x="174" y="142.2">PH032</text>
<text x="221" y="139.6">PH007</text>
<text x="135.9" y="147.2">PH019</text>
<text x="135.9" y="153.6">PZ107</text>
<text x="168.9" y="171.4">PH022</text>
<text x="138.4" y="175.2">PH010</text>
<text x="168.9" y="176.4">PH009</text>
<text x="196.8" y="176.4">PH029</text>
<text x="132.1" y="184.1">PH011</text>
<text x="168.9" y="181.5">PH012</text>
<text x="196.8" y="181.5">PH028</text>
<text x="168.9" y="187.9">PH013</text>
<text x="196.8" y="186.6">PH031</text>
</g>
</svg>
